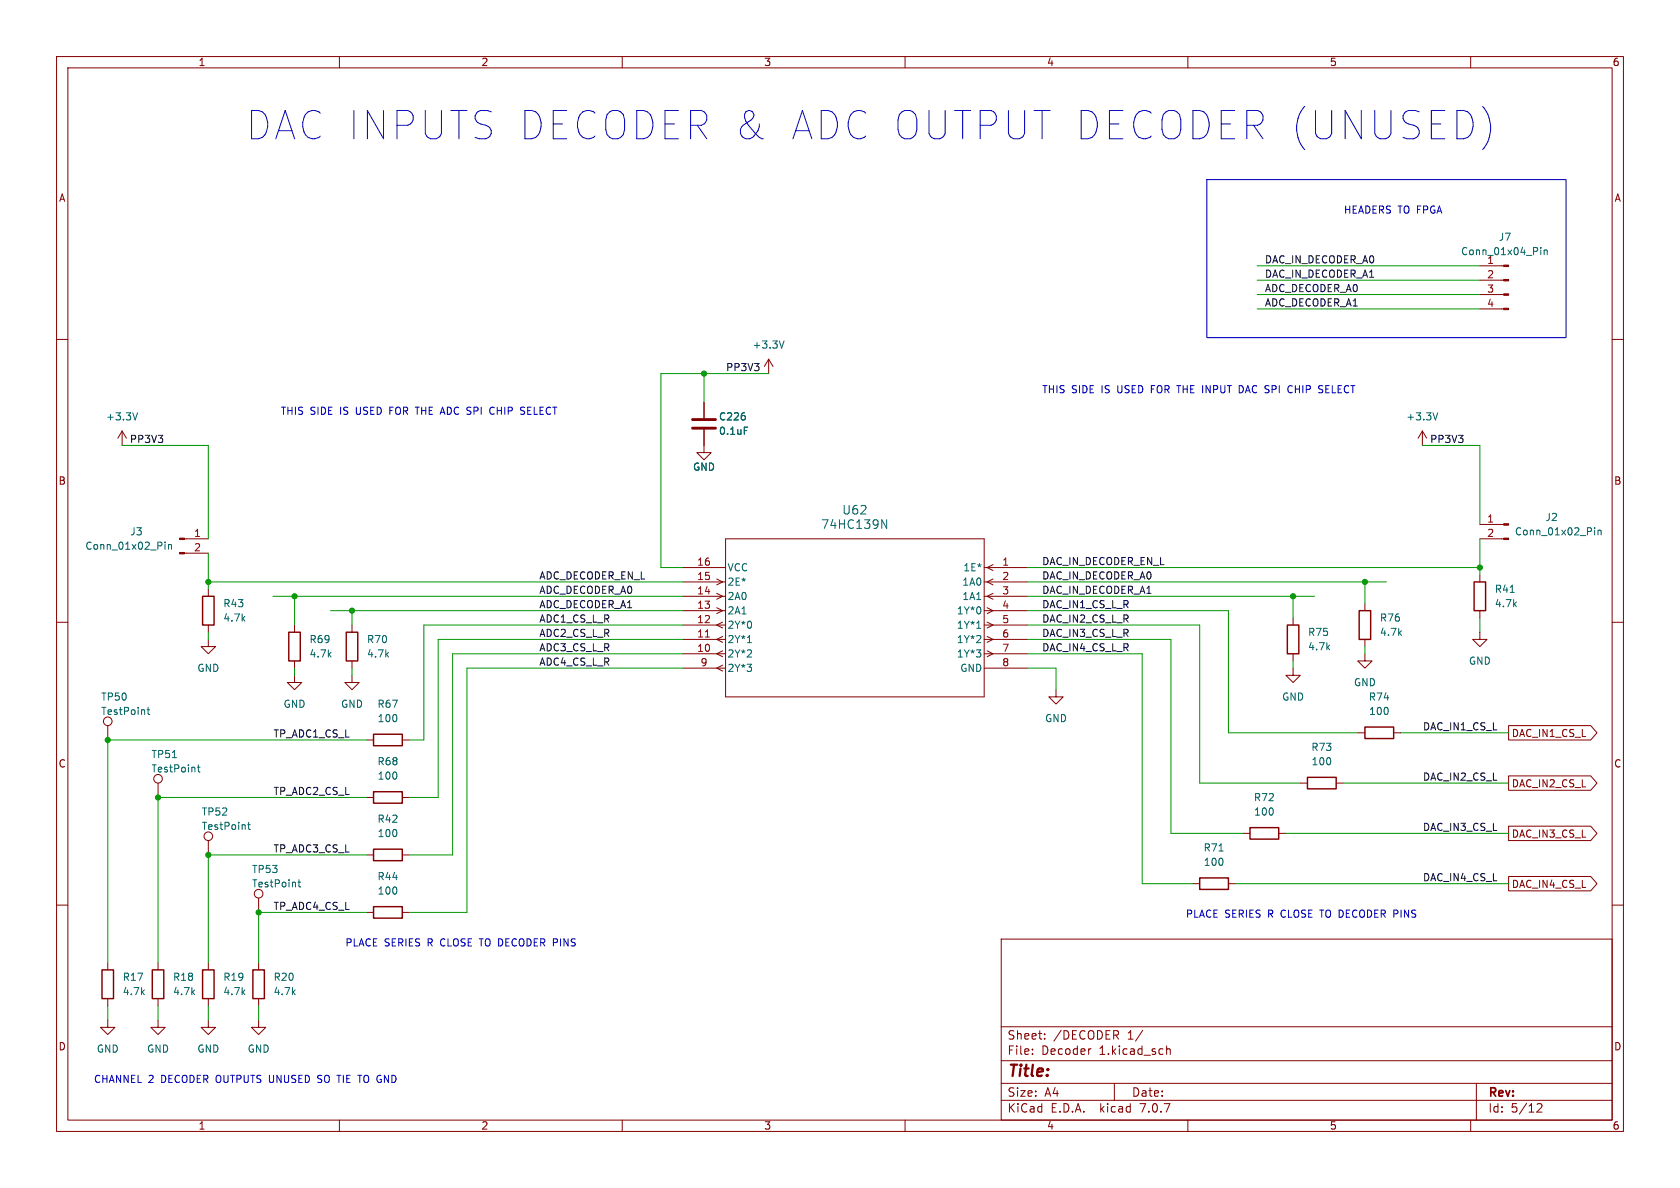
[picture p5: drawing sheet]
<svg xmlns="http://www.w3.org/2000/svg" width="297mm" height="210mm" viewBox="0 0 297 210" stroke-linecap="round" stroke-linejoin="round" font-family="sans-serif">
<g fill="none" stroke="#840000" stroke-width=".18">
<path d="M10 10h277v190h-277zM12 12h273v186h-273zM60 10v2M110 10v2M160 10v2M210 10v2M260 10v2M10 60h2M261.6 54.6h4.2M261.6 52.1h4.2M261.6 49.5h4.2M261.6 47h4.2"/>
<path d="M285 60h2M21.6 76.2l-.8 1.3M21.6 76.2v2.5M21.6 76.2l.8 1.3M124.5 75.9v4.1h1.2l-1.2 1.3-1.3-1.3h1.3M124.5 71.1v2.8M135.9 63.5l-.8 1.3M135.9 63.5v2.5M135.9 63.5l.8 1.3M251.5 76.2l-.8 1.3M251.5 76.2v2.5M251.5 76.2l.7 1.3"/>
<path d="M32.6 95.3h4.2M32.6 97.8h4.2M128.3 95.3h45.7v27.9h-45.7zM175.6 99.8l-1.1 .5 1.1 .6M261.6 95.3h4.2M261.6 92.7h4.2M10 110h2M36.8 113v1.3h1.3l-1.3 1.3-1.2-1.3h1.2M36.8 104.1v1.3M36.8 110.5v1.3M52.1 119.4v1.3h1.2l-1.2 1.2-1.3-1.2h1.3M52.1 110.5v1.3"/>
<path d="M52.1 116.8v1.3M62.2 119.4v1.3h1.3l-1.3 1.2-1.2-1.2h1.2M62.2 110.5v1.3M62.2 116.8v1.3M120.6 100.3h7.7M120.6 115.6h7.7M120.6 113h7.7M120.6 110.5h7.7M120.6 108h7.7M120.6 105.4h7.7M120.6 102.9h7.7M120.6 118.1h7.7"/>
<path d="M126.7 107.4l1 .6-1 .5M126.7 104.9l1 .5-1 .5M126.7 102.3l1 .6-1 .5M127.7 117.6l-1 .5 1 .5M127.7 115l-1 .6 1 .5M127.7 112.5l-1 .5 1 .6M127.7 110l-1 .5 1 .5M174 100.3h7.6M174 115.6h7.6M174 113h7.6M174 110.5h7.6M174 108h7.6"/>
<path d="M174 105.4h7.6M174 102.9h7.6M174 118.1h7.6M174.5 115l1.1 .6-1.1 .5M174.5 112.5l1.1 .5-1.1 .6M174.5 110l1.1 .5-1.1 .5M174.5 107.4l1.1 .6-1.1 .5M175.6 104.9l-1.1 .5 1.1 .5M175.6 102.3l-1.1 .6 1.1 .5M228.6 118.1v1.3h1.3l-1.3 1.3-1.3-1.3h1.3M228.6 109.2v1.3M228.6 115.6v1.2"/>
<path d="M241.3 115.6v1.2h1.3l-1.3 1.3-1.3-1.3h1.3M241.3 106.7v1.3M241.3 113v1.3M261.6 111.8v1.2h1.3l-1.3 1.3-1.3-1.3h1.3M261.6 101.6v1.3M261.6 108v1.2M285 110h2M19 128.3v2.5M27.9 138.4v2.6M64.8 130.8h1.2M71.1 130.8h1.3M186.7 121.9v1.3h1.3l-1.3 1.3-1.3-1.3h1.3"/>
<path d="M229.9 138.4h1.2M236.2 138.4h1.3M240 129.5h1.3M246.4 129.5h1.2M266.7 128.3h14.5l1.1 1.2-1.1 1.3h-14.5zM266.7 137.2h14.5l1.1 1.2-1.1 1.3h-14.5zM10 160h2M36.8 148.6v2.5M45.7 158.8v2.5M64.8 151.1h1.2M64.8 141h1.2M71.1 151.1h1.3"/>
<path d="M71.1 141h1.3M210.8 156.2h1.3M217.2 156.2h1.2M219.7 147.3h1.3M226.1 147.3h1.2M266.7 146h14.5l1.1 1.3-1.1 1.3h-14.5zM266.7 154.9h14.5l1.1 1.3-1.1 1.3h-14.5zM285 160h2M19 170.2v1.3M19 176.5v1.3M27.9 170.2v1.3M27.9 176.5v1.3"/>
<path d="M36.8 170.2v1.3M36.8 176.5v1.3M45.7 170.2v1.3M45.7 176.5v1.3M64.8 161.3h1.2M71.1 161.3h1.3M177 166h108v32h-108zM19 180.3v1.3h1.3l-1.3 1.3-1.2-1.3h1.2M27.9 180.3v1.3h1.3l-1.3 1.3-1.2-1.3h1.2M36.8 180.3v1.3h1.3l-1.3 1.3-1.2-1.3h1.2M45.7 180.3v1.3h1.3l-1.3 1.3-1.3-1.3h1.3M60 198v2"/>
<path d="M110 198v2M160 198v2M177 194.5h108M177 191.5h108M177 187.5h108M177 181.5h108M182.5 186.3v.1M182.5 185.5v.1M184.7 183.6v.1M184.7 182.8v.1M192.9 185.4l-.3 .1M197 191.5v3"/>
<path d="M202 182.1l-1.3 2M206.2 185.5l.3-.1 .3 .1 .1 .9M206.2 184.9v1.5M210 198v2M260 198v2M261 191.5v6.5M271.7 195.2l.6-.1 .2 .1 .1 .3-.9 1.1h.9"/>
<circle cx="19" cy="127.5" r=".76"/>
<circle cx="27.9" cy="137.7" r=".76"/>
<circle cx="36.8" cy="147.8" r=".76"/>
<circle cx="45.7" cy="158" r=".76"/>
</g>
<g fill="none" stroke="#840000" stroke-width=".25">
<path d="M35.8 105.4h2v5.1h-2zM51.1 111.8h2v5h-2zM61.2 111.8h2v5h-2zM227.6 110.5h2v5.1h-2zM240.3 108h2v5h-2zM260.6 102.9h2v5.1h-2zM66 129.8h5.1v2h-5.1zM66 140h5.1v2h-5.1zM231.1 137.4h5.1v2h-5.1zM241.3 128.5h5.1v2.1h-5.1zM66 150.1h5.1v2h-5.1zM212.1 155.2h5.1v2h-5.1z"/>
<path d="M221 146.3h5.1v2h-5.1zM18 171.5h2.1v5h-2.1zM26.9 171.5h2.1v5h-2.1zM35.8 171.5h2v5h-2zM44.7 171.5h2v5h-2zM66 160.3h5.1v2h-5.1z"/>
</g>
<g fill="none" stroke="#006464" stroke-width=".18">
<path d="M272.4 43.8v.1M272.4 44.2v.8M273 44.2v.8M273 44.3l.2-.1h.3v.8M24.3 73l-.4 1.2M131.6 75.5h.6M138.6 60.3l-.4 1.2M254.2 73l-.4 1.2M29.2 95.8v.2M29.2 96.3v.8M29.8 96.3v.8M29.8 96.4l.2-.1h.3v.8"/>
<path d="M155.9 91.9l.9 1.5v-1.5M281.9 93.3v.1M281.9 93.7v.9M282.5 93.7v.9M282.5 93.8l.2-.1 .3 .1 .1 .8M132.1 113.6h.8M172.7 111.1h.7M267 104.7h.7M26 125.5h.5M26.2 125v1.1l.3 .2M30.5 133.9h.7M34.9 135.6h.5"/>
<path d="M35.1 135.2v1.1l.3 .2M43.8 145.8h.5M44 145.4v1l.3 .2M52.7 155.9h.4M52.8 155.5v1.1l.3 .2M215.5 150.4h.7"/>
</g>
<g fill="#840000" stroke="#840000" stroke-width=".18">
<path d="M265.8 95.1h.9v.3h-.9z"/>
<path d="M265.8 92.6h.9v.2h-.9z"/>
<path d="M31.7 97.7h.9v.2h-.9z"/>
<path d="M31.7 95.1h.9v.3h-.9z"/>
<path d="M265.8 54.5h.9v.2h-.9z"/>
<path d="M265.8 51.9h.9v.3h-.9z"/>
<path d="M265.8 49.4h.9v.3h-.9z"/>
<path d="M265.8 46.9h.9v.2h-.9z"/>
</g>
<path d="M122.4 75.7h4.1M122.4 74.2h4.1" fill="none" stroke="#840000" stroke-width=".51"/>
<path d="M124.7 112.6h.7" fill="none" stroke="#a90000" stroke-width=".18"/>
<g fill="none" stroke="#0000c2" stroke-width=".18">
<path d="M262.1 18.8a5.7 5.7 0 0 1 0 7.6M213.4 31.8h63.5v27.9h-63.5zM259.9 20.2a3.5 3.5 0 0 1 0 3.6M86.8 72h.3l.3 .1M87.4 73.1l-.3 .1h-.3M92.6 72h.1M92.6 72.7l.1 .2-.1 .3M219.1 68.2l.6 .1M219.7 69.3l-.6 .1M228.1 68.2l.4 .1M228.5 69.3l-.4 .1M56.2 191.3l.1 .1"/>
<path d="M56.4 190.1l-.2 .2 .2 .4"/>
</g>
<g fill="none" stroke="#009600" stroke-width=".18">
<path d="M222.2 49.5h39.4M222.2 47h39.4M222.2 54.6h39.4M222.2 52.1h39.4M21.6 78.7h15.2v16.6M124.5 66v5.1M135.9 66h-19.1v34.3h3.8M251.5 78.7h10.1v14M36.8 97.8v6.3M261.6 95.3v6.3M36.8 102.9h83.8M36.8 111.8v1.2"/>
<path d="M48.3 105.4h72.3M52.1 105.4v5.1M52.1 118.1v1.3M58.4 108h62.2M62.2 108v2.5M62.2 118.1v1.3M120.6 110.5h-45.7v20.3h-2.5M120.6 118.1h-38.1v43.2h-10.1M120.6 115.6h-40.6v35.5h-7.6M120.6 113h-43.1v28h-5.1M181.6 102.9h63.5M181.6 110.5h30.5v27.9h17.8"/>
<path d="M181.6 108h35.6v21.5h22.8M181.6 100.3h80M181.6 115.6h20.3v40.6h8.9M181.6 113h25.4v34.3h12.7M181.6 105.4h50.8M181.6 118.1h5.1v3.8M228.6 105.4v3.8M228.6 116.8v1.3M241.3 102.9v3.8M241.3 114.3v1.3M261.6 109.2v2.6M64.8 130.8h-45.8v39.4"/>
<path d="M237.5 138.4h29.2M247.6 129.5h19.1M64.8 151.1h-28v19.1M64.8 141h-36.9v29.2M218.4 156.2h48.3M227.3 147.3h39.4M19 177.8v2.5M27.9 177.8v2.5M36.8 177.8v2.5M45.7 177.8v2.5M64.8 161.3h-19.1v8.9"/>
</g>
<g fill="#009600" stroke="#009600" stroke-width=".18">
<circle cx="261.6" cy="100.3" r=".46"/>
<circle cx="241.3" cy="102.9" r=".46"/>
<circle cx="228.6" cy="105.4" r=".46"/>
<circle cx="124.5" cy="66" r=".46"/>
<circle cx="36.8" cy="151.1" r=".46"/>
<circle cx="45.7" cy="161.3" r=".46"/>
<circle cx="27.9" cy="141" r=".46"/>
<circle cx="19" cy="130.8" r=".46"/>
<circle cx="36.8" cy="102.9" r=".46"/>
<circle cx="62.2" cy="108" r=".46"/>
<circle cx="52.1" cy="105.4" r=".46"/>
</g>
<text font-size="7" fill="#0000c2" x="43.2" y="25.2">DAC INPUTS DECODER &amp; ADC OUTPUT DECODER (UNUSED)</text>
<text font-size="2.8" fill="#840000" x="178" y="190.9">Title:</text>
<g font-size="2.1" fill="#006464">
<text x="145.1" y="93.7">74HC139N</text>
<text x="148.8" y="91.2">U62</text>
</g>
<g font-size="2.1" fill="#840000">
<text x="178" y="184">Sheet:</text>
<text x="186.2" y="184">/DECODER</text>
<text x="199.4" y="184">1/</text>
<text x="178" y="186.7">File:</text>
<text x="184.1" y="186.7">Decoder</text>
<text x="194.4" y="186.7">1.kicad_sch</text>
<text x="178" y="196.9">KiCad</text>
<text x="178" y="194.1">Size:</text>
<text x="184.7" y="194.1">A4</text>
<text x="185.7" y="196.9">E.D.A.</text>
<text x="194.6" y="196.9">kicad</text>
<text x="200" y="194.1">Date:</text>
<text x="201.8" y="196.9">7.0.7</text>
<text x="263" y="194.3">Rev:</text>
<text x="263" y="196.9">Id:</text>
<text x="267.1" y="196.9">5/12</text>
</g>
<g font-size="1.8" fill="#840000">
<text x="35" y="11.9">1</text>
<text x="85" y="11.9">2</text>
<text x="135" y="11.9">3</text>
<text x="185" y="11.9">4</text>
<text x="235" y="11.9">5</text>
<text x="285" y="11.9">6</text>
<text x="10.3" y="35.9">A</text>
<text x="285.3" y="35.9">A</text>
<text x="10.3" y="85.9">B</text>
<text x="285.3" y="85.9">B</text>
<text x="267.2" y="130.5">DAC_IN1_CS_L</text>
<text x="10.3" y="135.9">C</text>
<text x="285.3" y="135.9">C</text>
<text x="267.2" y="139.4">DAC_IN2_CS_L</text>
<text x="267.2" y="148.3">DAC_IN3_CS_L</text>
<text x="267.2" y="157.2">DAC_IN4_CS_L</text>
<text x="10.3" y="185.9">D</text>
<text x="285.3" y="185.9">D</text>
<text x="35" y="199.9">1</text>
<text x="85" y="199.9">2</text>
<text x="135" y="199.9">3</text>
<text x="185" y="199.9">4</text>
<text x="235" y="199.9">5</text>
<text x="285" y="199.9">6</text>
</g>
<g font-size="1.8" fill="#0000c2">
<text x="237.5" y="37.9">HEADERS TO FPGA</text>
<text x="184.1" y="69.6">THIS</text>
<text x="189.4" y="69.6">SIDE</text>
<text x="194.8" y="69.6">IS</text>
<text x="197.8" y="69.6">USED FOR THE INPUT</text>
<text x="220.1" y="69.6">DAC SPI</text>
<text x="229.2" y="69.6">CHIP</text>
<text x="234.8" y="69.6">SELECT</text>
<text x="49.5" y="73.4">THIS</text>
<text x="54.8" y="73.4">SIDE</text>
<text x="60.2" y="73.4">IS</text>
<text x="63.2" y="73.4">USED FOR THE ADC SPI</text>
<text x="87.9" y="73.4">CHIP</text>
<text x="93.5" y="73.4">SELECT</text>
<text x="61" y="167.4">PLACE SERIES</text>
<text x="75.7" y="167.4">R CLOSE TO DECODER PINS</text>
<text x="209.5" y="162.3">PLACE SERIES</text>
<text x="224.3" y="162.3">R CLOSE TO DECODER PINS</text>
<text x="16.5" y="191.5">CHANNEL</text>
<text x="26.2" y="191.5">2</text>
<text x="28.6" y="191.5">DECODER OUTPUTS UNUSED</text>
<text x="56.8" y="191.5">SO TIE TO GND</text>
</g>
<g font-size="1.8" fill="#0f0f0f">
<text x="223.5" y="46.6">DAC_IN_DECODER_A0</text>
<text x="223.5" y="51.7">ADC_DECODER_A0</text>
<text x="223.5" y="49.2">DAC_IN_DECODER_A1</text>
<text x="223.5" y="54.3">ADC_DECODER_A1</text>
<text x="128.3" y="65.7">PP3V3</text>
<text x="22.9" y="78.4">PP3V3</text>
<text x="252.7" y="78.4">PP3V3</text>
<text x="184.1" y="100">DAC_IN_DECODER_EN_L</text>
<text x="95.2" y="102.5">ADC_DECODER_EN_L</text>
<text x="95.2" y="107.6">ADC_DECODER_A1</text>
<text x="95.2" y="105.1">ADC_DECODER_A0</text>
<text x="184.1" y="107.6">DAC_IN1_CS_L_R</text>
<text x="184.1" y="102.5">DAC_IN_DECODER_A0</text>
<text x="184.1" y="105.1">DAC_IN_DECODER_A1</text>
<text x="95.2" y="110.1">ADC1_CS_L_R</text>
<text x="95.2" y="112.7">ADC2_CS_L_R</text>
<text x="184.1" y="110.1">DAC_IN2_CS_L_R</text>
<text x="184.1" y="112.7">DAC_IN3_CS_L_R</text>
<text x="95.2" y="117.8">ADC4_CS_L_R</text>
<text x="95.2" y="115.2">ADC3_CS_L_R</text>
<text x="184.1" y="115.2">DAC_IN4_CS_L_R</text>
<text x="48.3" y="130.5">TP_ADC1_CS_L</text>
<text x="251.5" y="129.2">DAC_IN1_CS_L</text>
<text x="48.3" y="140.6">TP_ADC2_CS_L</text>
<text x="251.5" y="138.1">DAC_IN2_CS_L</text>
<text x="251.5" y="147">DAC_IN3_CS_L</text>
<text x="48.3" y="150.8">TP_ADC3_CS_L</text>
<text x="251.5" y="155.9">DAC_IN4_CS_L</text>
<text x="48.3" y="160.9">TP_ADC4_CS_L</text>
</g>
<g font-size="1.8" fill="#006464">
<text x="258.2" y="45.3">Conn_01x04_Pin</text>
<text x="262.8" y="46.7">1</text>
<text x="264.9" y="42.8">J7</text>
<text x="132.9" y="61.8">+3.3V</text>
<text x="18.6" y="74.5">+3.3V</text>
<text x="127" y="74.5">C226</text>
<text x="127" y="77.1">0.1uF</text>
<text x="248.5" y="74.5">+3.3V</text>
<text x="122.4" y="83.4">GND</text>
<text x="22.9" y="94.8">J3</text>
<text x="267.7" y="94.8">Conn_01x02_Pin</text>
<text x="273.1" y="92.3">J2</text>
<text x="15" y="97.4">Conn_01x02_Pin</text>
<text x="128.5" y="101.2">VCC</text>
<text x="170.2" y="101.2">1E*</text>
<text x="39.4" y="107.5">R43</text>
<text x="128.5" y="106.3">2A0</text>
<text x="128.5" y="103.7">2E*</text>
<text x="170" y="103.7">1A0</text>
<text x="170" y="106.3">1A1</text>
<text x="264.2" y="105">R41</text>
<text x="264.2" y="107.5">4.7k</text>
<text x="39.4" y="110.1">4.7k</text>
<text x="54.6" y="113.9">R69</text>
<text x="64.8" y="113.9">R70</text>
<text x="128.5" y="113.9">2Y*1</text>
<text x="128.5" y="111.4">2Y*0</text>
<text x="128.5" y="108.8">2A1</text>
<text x="169.1" y="108.8">1Y*0</text>
<text x="169.1" y="111.4">1Y*1</text>
<text x="169.1" y="113.9">1Y*2</text>
<text x="231.1" y="112.6">R75</text>
<text x="243.8" y="112.6">4.7k</text>
<text x="243.8" y="110.1">R76</text>
<text x="34.8" y="119">GND</text>
<text x="54.6" y="116.4">4.7k</text>
<text x="64.8" y="116.4">4.7k</text>
<text x="128.5" y="116.4">2Y*2</text>
<text x="128.5" y="119">2Y*3</text>
<text x="169.1" y="116.4">1Y*3</text>
<text x="169.7" y="119">GND</text>
<text x="231.1" y="115.2">4.7k</text>
<text x="259.6" y="117.7">GND</text>
<text x="17.8" y="124.1">TP50</text>
<text x="50" y="125.3">GND</text>
<text x="60.2" y="125.3">GND</text>
<text x="66.6" y="125.3">R67</text>
<text x="226.6" y="124.1">GND</text>
<text x="239.3" y="121.5">GND</text>
<text x="241.9" y="124.1">R74</text>
<text x="17.8" y="126.6">TestPoint</text>
<text x="66.7" y="127.9">100</text>
<text x="184.7" y="127.9">GND</text>
<text x="241.9" y="126.6">100</text>
<text x="26.7" y="136.8">TestPoint</text>
<text x="26.7" y="134.2">TP51</text>
<text x="66.6" y="135.5">R68</text>
<text x="231.7" y="132.9">R73</text>
<text x="231.8" y="135.5">100</text>
<text x="66.7" y="138">100</text>
<text x="221.6" y="141.8">R72</text>
<text x="35.6" y="146.9">TestPoint</text>
<text x="35.6" y="144.4">TP52</text>
<text x="66.6" y="145.6">R42</text>
<text x="66.7" y="148.2">100</text>
<text x="221.6" y="144.4">100</text>
<text x="44.5" y="154.5">TP53</text>
<text x="66.6" y="155.8">R44</text>
<text x="212.7" y="150.7">R71</text>
<text x="212.7" y="153.3">100</text>
<text x="44.5" y="157.1">TestPoint</text>
<text x="66.7" y="158.3">100</text>
<text x="21.6" y="173.6">R17</text>
<text x="30.5" y="173.6">R18</text>
<text x="39.4" y="173.6">R19</text>
<text x="48.3" y="173.6">R20</text>
<text x="21.6" y="176.1">4.7k</text>
<text x="30.5" y="176.1">4.7k</text>
<text x="39.4" y="176.1">4.7k</text>
<text x="48.3" y="176.1">4.7k</text>
<text x="17" y="186.3">GND</text>
<text x="25.9" y="186.3">GND</text>
<text x="34.8" y="186.3">GND</text>
<text x="43.7" y="186.3">GND</text>
</g>
<g font-size="1.8" fill="#a90000">
<text x="262.8" y="49.3">2</text>
<text x="262.8" y="51.8">3</text>
<text x="262.8" y="54.4">4</text>
<text x="34.2" y="95">1</text>
<text x="262.8" y="92.5">1</text>
<text x="262.8" y="95">2</text>
<text x="34.2" y="97.5">2</text>
<text x="123.1" y="100.1">16</text>
<text x="177.1" y="100.1">1</text>
<text x="123.1" y="107.7">13</text>
<text x="123.1" y="105.2">14</text>
<text x="123.1" y="102.6">15</text>
<text x="177.1" y="102.6">2</text>
<text x="177.1" y="105.2">3</text>
<text x="177.1" y="107.7">4</text>
<text x="123.1" y="112.8">11</text>
<text x="123.1" y="110.2">12</text>
<text x="177.1" y="110.2">5</text>
<text x="177.1" y="112.8">6</text>
<text x="123.1" y="115.3">10</text>
<text x="123.8" y="117.9">9</text>
<text x="177.1" y="115.3">7</text>
<text x="177.1" y="117.9">8</text>
</g>
</svg>
